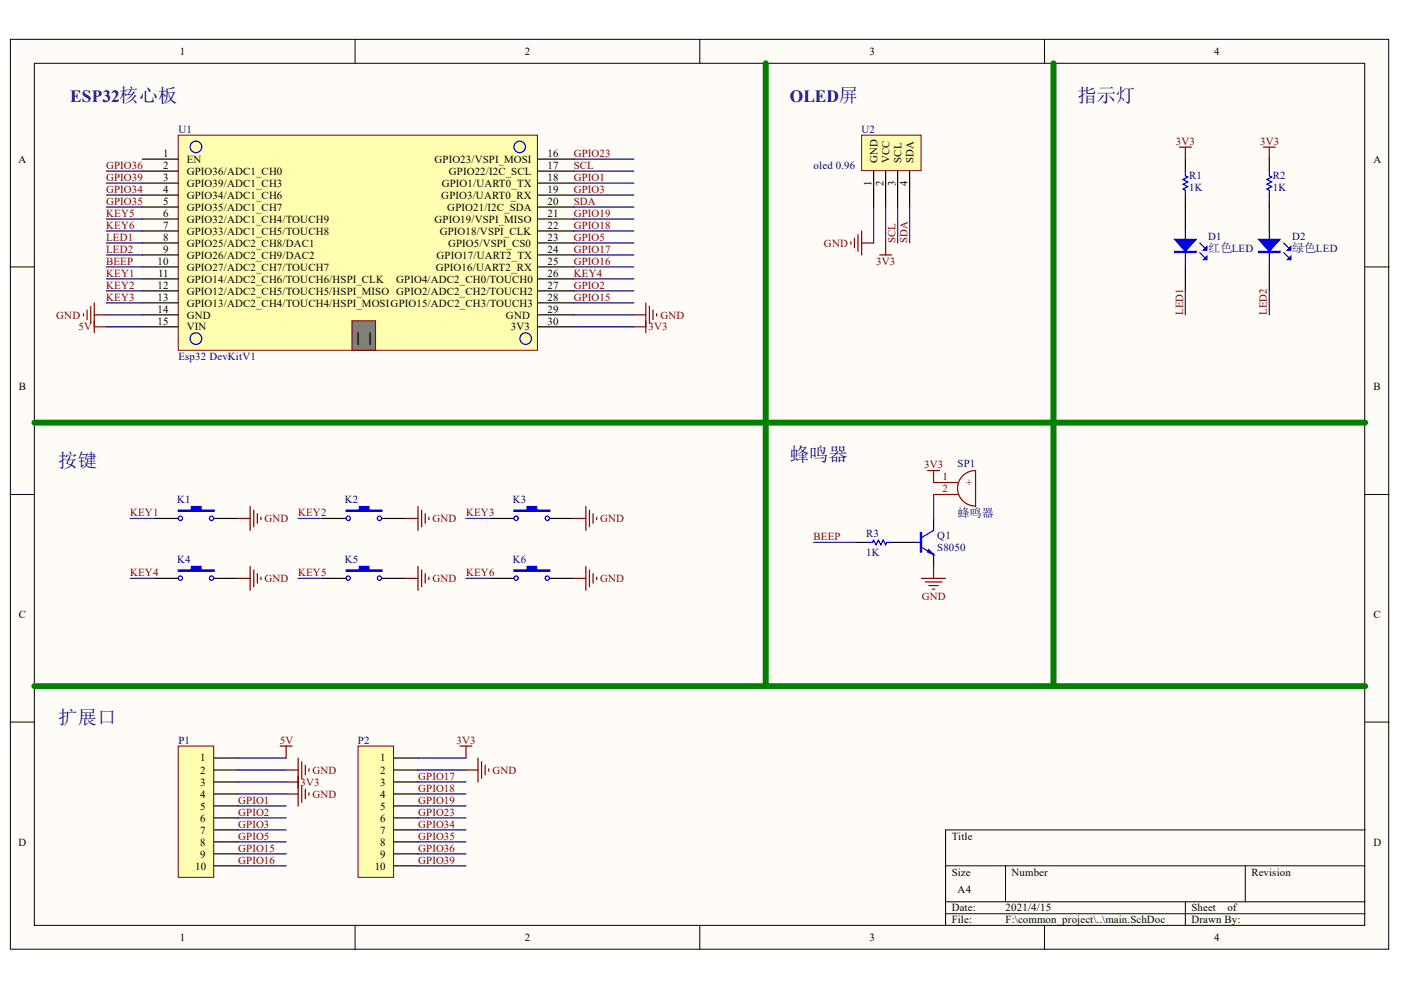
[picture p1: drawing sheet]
<svg xmlns="http://www.w3.org/2000/svg" width="297mm" height="210mm" viewBox="0 0 297 210" stroke-linecap="round" stroke-linejoin="round" font-family="sans-serif">
<g fill="#fffcf8" stroke="#000" stroke-width=".21">
<path d="M2.2 8.3h292.2v193h-292.2z"/>
<path d="M7.3 13.4h282v182.8h-282z"/>
</g>
<g fill="none" stroke="#000" stroke-width=".21">
<path d="M75.3 8.3v5.1M148.4 8.3v5.1M221.4 8.3v5.1M2.2 56.6h5.1M289.4 56.6h5.1M2.2 104.8h5.1M289.4 104.8h5.1M2.2 153.1h5.1M289.4 153.1h5.1M289.4 176h-88.9v20.3M75.3 196.3v5.1M148.4 196.3v5.1"/>
<path d="M200.5 183.6h88.9M200.5 191.2h88.9M200.5 193.7h88.9M213.2 183.6v7.6M221.4 196.3v5.1M251.3 191.2v5.1M264 183.6v7.6"/>
</g>
<path d="M37.8 28.7h76.1v45.6h-76.1z" fill="#ffffb0" stroke="#800000" stroke-width=".21"/>
<g fill="none" stroke="#000" stroke-width=".25">
<path d="M30.2 33.7h7.6M30.2 36.3h7.6M30.2 38.8h7.6M114 33.7h7.7M114 36.3h7.7M114 38.8h7.7M30.2 41.4h7.6M30.2 43.9h7.6M30.2 46.4h7.6M30.2 49h7.6M30.2 51.5h7.6M30.2 54.1h7.6"/>
<path d="M30.2 56.6h7.6M30.2 59.1h7.6M114 41.4h7.7M114 43.9h7.7M114 46.4h7.7M114 49h7.7M114 51.5h7.7M114 54.1h7.7M114 56.6h7.7M114 59.1h7.7M30.2 61.7h7.6M30.2 64.2h7.6"/>
<path d="M30.2 66.8h7.6M30.2 69.3h7.6M114 61.7h7.7M114 64.2h7.7M114 66.8h7.7M114 69.3h7.7"/>
</g>
<g fill="none" stroke="#00f" stroke-width=".25">
<circle cx="41.5" cy="31.1" r="1.23"/>
<circle cx="110.2" cy="31.1" r="1.22"/>
<circle cx="41.5" cy="71.8" r="1.23"/>
<circle cx="111.4" cy="71.8" r="1.23"/>
</g>
<path d="M74.6 68h5v6.3h-5z" fill="#808080" stroke="#800000" stroke-width=".21"/>
<path d="M75.9 70.6v2.5M78.5 70.6v2.5" fill="none" stroke="#000" stroke-width=".25"/>
<path d="M182.7 28.7h12.6v7.5h-12.6z" fill="#ffffb0" stroke="#800000" stroke-width=".21"/>
<path d="M185.2 36.3v7.6M187.8 36.3v7.6M190.3 36.3v7.6M192.9 36.3v7.6M32.7 109.9h5.1M45.4 109.9h5.1" fill="none" stroke="#000" stroke-width=".25"/>
<path d="M37.8 108.1h2.8v-.7h2v.7h2.8v.3h-7.6z" fill-rule="evenodd" fill="#00f"/>
<g fill="none" stroke="#00f" stroke-width=".25">
<path d="M37.8 108.1h2.8v-.7h2v.7h2.8v.3h-7.6z"/>
<circle cx="38.2" cy="109.9" r=".46"/>
<circle cx="44.8" cy="109.9" r=".46"/>
</g>
<path d="M68.3 109.9h5.1M81 109.9h5.1" fill="none" stroke="#000" stroke-width=".25"/>
<path d="M73.4 108.1h2.8v-.7h2v.7h2.8v.3h-7.6z" fill-rule="evenodd" fill="#00f"/>
<g fill="none" stroke="#00f" stroke-width=".25">
<path d="M73.4 108.1h2.8v-.7h2v.7h2.8v.3h-7.6z"/>
<circle cx="73.8" cy="109.9" r=".46"/>
<circle cx="80.4" cy="109.9" r=".46"/>
</g>
<path d="M103.9 109.9h5.1M116.6 109.9h5.1" fill="none" stroke="#000" stroke-width=".25"/>
<path d="M109 108.1h2.8v-.7h2v.7h2.8v.3h-7.6z" fill-rule="evenodd" fill="#00f"/>
<g fill="none" stroke="#00f" stroke-width=".25">
<path d="M251.3 49v7.6M254.4 53.5l1 1.1M254.4 51.5l1 1M109 108.1h2.8v-.7h2v.7h2.8v.3h-7.6z"/>
<circle cx="109.4" cy="109.9" r=".46"/>
<circle cx="116" cy="109.9" r=".46"/>
</g>
<path d="M197.9 102.3h5.1M197.9 104.8h5.1" fill="none" stroke="#800" stroke-width=".25"/>
<path d="M206.8 107.3a3.8 3.8 0 0 1-3.8-3.8 3.8 3.8 0 0 1 3.8-3.7v7.6" fill="none" stroke="#800000" stroke-width=".25"/>
<path d="M251.3 43.9v5.1M251.3 56.6v5.1" fill="none" stroke="#000" stroke-width=".25"/>
<path d="M249 50.8h4.6l-2.3 2.5z" fill="#00f"/>
<path d="M249 50.8h4.6l-2.3 2.5zM249 53.3h4.6v.2h-4.6zM249 53.4h4.6" fill="none" stroke="#00f" stroke-width=".25"/>
<path d="M255.1 55.1l.8-.8v.8z" fill="#00f"/>
<path d="M255.1 55.1l.8-.8v.8z" fill="none" stroke="#00f" stroke-width=".25"/>
<path d="M255.1 53l.8-.7v.7z" fill="#00f"/>
<path d="M255.1 53l.8-.7v.7zM269.1 49v7.6M272.2 53.5l1 1.1M272.2 51.5l1 1" fill="none" stroke="#00f" stroke-width=".25"/>
<path d="M269.1 43.9v5.1M269.1 56.6v5.1" fill="none" stroke="#000" stroke-width=".25"/>
<path d="M266.8 50.8h4.6l-2.3 2.5z" fill="#00f"/>
<path d="M266.8 50.8h4.6l-2.3 2.5zM266.8 53.3h4.6v.2h-4.6zM266.8 53.4h4.6" fill="none" stroke="#00f" stroke-width=".25"/>
<path d="M272.9 55.1l.8-.8v.8z" fill="#00f"/>
<path d="M272.9 55.1l.8-.8v.8z" fill="none" stroke="#00f" stroke-width=".25"/>
<path d="M272.9 53l.8-.7v.7z" fill="#00f"/>
<path d="M272.9 53l.8-.7v.7z" fill="none" stroke="#00f" stroke-width=".25"/>
<g fill="none" stroke="#000080" stroke-width=".25">
<path d="M22.5 36.3h7.7M22.5 38.8h7.7M121.7 36.3h12.7M22.5 43.9h7.7M22.5 41.4h7.7M22.5 46.4h7.7M22.5 49h7.7M121.7 43.9h12.7M185.2 43.9v7.6M187.8 43.9v7.6M190.3 43.9v7.6M192.9 43.9v7.6"/>
<path d="M121.7 66.8h12.7M121.7 69.3h12.7M27.6 109.9h5.1M63.2 109.9h5.1M98.8 109.9h5.1"/>
</g>
<g fill="none" stroke="#800000" stroke-width=".25">
<path d="M180.4 51.3v.5M181.2 50.5v2M181.9 49.7v3.6M182.7 49v5.1M182.7 51.5h2.5M186.5 54.1h2.5M187.8 51.5v2.6M134.4 69.3h2.5M134.4 66.8h2.5M136.9 64.2v6.4M137.7 65v3.5M138.5 65.7v2.1"/>
<path d="M139.2 66.5v.5M50.5 109.9h2.5M53 107.4v5.1M53.8 108.1v3.6M54.6 108.9v2M55.3 109.7v.5M86.1 109.9h2.5M88.6 107.4v5.1M89.4 108.1v3.6M90.2 108.9v2M90.9 109.7v.5"/>
</g>
<path d="M32.7 122.6h5.1M45.4 122.6h5.1" fill="none" stroke="#000" stroke-width=".25"/>
<path d="M37.8 120.8h2.8v-.7h2v.7h2.8v.3h-7.6z" fill-rule="evenodd" fill="#00f"/>
<g fill="none" stroke="#00f" stroke-width=".25">
<path d="M37.8 120.8h2.8v-.7h2v.7h2.8v.3h-7.6z"/>
<circle cx="38.2" cy="122.6" r=".46"/>
<circle cx="44.9" cy="122.6" r=".46"/>
</g>
<path d="M68.3 122.6h5.1M81 122.6h5.1" fill="none" stroke="#000" stroke-width=".25"/>
<path d="M73.4 120.8h2.8v-.7h2v.7h2.8v.3h-7.6z" fill-rule="evenodd" fill="#00f"/>
<g fill="none" stroke="#00f" stroke-width=".25">
<path d="M73.4 120.8h2.8v-.7h2v.7h2.8v.3h-7.6z"/>
<circle cx="73.8" cy="122.6" r=".46"/>
<circle cx="80.4" cy="122.6" r=".46"/>
</g>
<path d="M103.9 122.6h5.1M116.6 122.6h5.1" fill="none" stroke="#000" stroke-width=".25"/>
<path d="M109 120.8h2.8v-.7h2v.7h2.8v.3h-7.6z" fill-rule="evenodd" fill="#00f"/>
<g fill="none" stroke="#00f" stroke-width=".25">
<path d="M251.3 36.3v1l.5 .2-1 .6 1 .5-1 .5 1 .5-1 .5 .5 .2v1.1M269.1 36.3v1l.5 .2-1 .6 1 .5-1 .5 1 .5-1 .5 .5 .2v1.1M194.1 115h1M195.1 113h.3v4h-.3zM195.3 113v4M195.4 116l2.5 1.5M197.9 112.5l-2.5 1.5M109 120.8h2.8v-.7h2v.7h2.8v.3h-7.6z"/>
<circle cx="109.4" cy="122.6" r=".46"/>
<circle cx="116" cy="122.6" r=".46"/>
</g>
<g fill="none" stroke="#800000" stroke-width=".25">
<path d="M250 31.2h2.6M251.3 31.2v2.5M267.8 31.2h2.6M269.1 31.2v2.5M50.5 122.6h2.5M53 120.1v5.1M53.8 120.8v3.6M54.6 121.6v2M55.3 122.4v.5M86.1 122.6h2.5M88.6 120.1v5.1M89.4 120.8v3.6"/>
<path d="M90.2 121.6v2M90.9 122.4v.5"/>
</g>
<path d="M22.5 51.5h7.7M22.5 54.1h7.7M251.3 61.7v5.1M269.1 61.7v5.1M27.6 122.6h5.1M63.2 122.6h5.1M98.8 122.6h5.1" fill="none" stroke="#000080" stroke-width=".25"/>
<path d="M251.3 33.7v2.6M269.1 33.7v2.6M251.3 41.4v2.5M269.1 41.4v2.5M191.6 115h2.5M197.9 109.9v2.6M197.9 117.5v2.6" fill="none" stroke="#000" stroke-width=".25"/>
<path d="M196.9 116.5l1 1-1.2-.5z" fill="#00f"/>
<path d="M184 115h1l.2-.5 .5 1 .5-1 .6 1 .5-1 .5 1 .2-.5h1M196.9 116.5l1 1-1.2-.5z" fill="none" stroke="#00f" stroke-width=".25"/>
<g fill="none" stroke="#000080" stroke-width=".25">
<path d="M121.7 33.7h12.7M121.7 38.8h12.7M22.5 56.6h7.7M22.5 59.1h7.7M121.7 56.6h12.7M121.7 59.1h12.7M121.7 41.4h12.7M121.7 46.4h12.7M121.7 49h12.7M121.7 51.5h12.7M121.7 54.1h12.7M22.5 61.7h7.7"/>
<path d="M22.5 64.2h7.7M22.5 69.3h7.7M22.5 66.8h7.7M121.7 61.7h12.7M121.7 64.2h12.7M172.5 115h8.9M197.9 104.8v5.1"/>
</g>
<g fill="none" stroke="#800000" stroke-width=".25">
<path d="M17.7 66.5v.5M18.5 65.7v2.1M19.2 65v3.5M20 64.2v6.4M20 69.3h2.5M20 66.8h2.5M196.7 99.8h2.5M197.9 99.8v2.5M195.4 122.6h5.1M196.2 123.4h3.5M196.9 124.1h2.1M197.7 124.9h.5"/>
<path d="M197.9 120.1v2.5M59.4 158.2h2.5M60.7 158.2v2.5M60.7 163.3h2.5M60.7 165.8h2.5M63.2 160.7v6.4M64 161.5v3.5M64.7 162.2v2.1M65.5 163v.5"/>
</g>
<path d="M181.4 115h2.6M189 115h2.6" fill="none" stroke="#000" stroke-width=".25"/>
<path d="M37.8 158.2h7.5v27.8h-7.5z" fill="#ffffb0" stroke="#800000" stroke-width=".21"/>
<path d="M45.4 160.7h5.1M45.4 163.3h5.1M45.4 165.8h5.1M45.4 168.3h5.1M45.4 170.9h5.1M45.4 173.4h5.1M45.4 176h5.1M45.4 178.5h5.1M45.4 181h5.1M45.4 183.6h5.1" fill="none" stroke="#000" stroke-width=".25"/>
<path d="M50.5 160.7h10.2M50.5 163.3h10.2M50.5 165.8h10.2M50.5 168.3h10.2M50.5 170.9h10.2M50.5 173.4h10.2M50.5 176h10.2M50.5 178.5h10.2M50.5 181h10.2M50.5 183.6h10.2" fill="none" stroke="#000080" stroke-width=".25"/>
<path d="M75.9 158.2h7.5v27.8h-7.5z" fill="#ffffb0" stroke="#800000" stroke-width=".21"/>
<path d="M83.5 160.7h5.1M83.5 163.3h5.1M83.5 165.8h5.1M83.5 168.3h5.1M83.5 170.9h5.1M83.5 173.4h5.1M83.5 176h5.1M83.5 178.5h5.1M83.5 181h5.1M83.5 183.6h5.1" fill="none" stroke="#000" stroke-width=".25"/>
<path d="M88.6 160.7h10.2M88.6 163.3h10.2M88.6 165.8h10.2M88.6 168.3h10.2M88.6 170.9h10.2M88.6 173.4h10.2M88.6 176h10.2M88.6 178.5h10.2M88.6 181h10.2M88.6 183.6h10.2" fill="none" stroke="#000080" stroke-width=".25"/>
<g fill="none" stroke="#800000" stroke-width=".25">
<path d="M121.7 109.9h2.5M124.2 107.4v5.1M125 108.1v3.6M125.7 108.9v2M126.5 109.7v.5M121.7 122.6h2.5M124.2 120.1v5.1M125 120.8v3.6M125.7 121.6v2M126.5 122.4v.5M97.5 158.2h2.6M98.8 158.2v2.5"/>
<path d="M60.7 168.3h2.5M63.2 165.8v5.1M64 166.6v3.5M64.7 167.3v2.1M65.5 168.1v.5M98.8 163.3h2.5M101.3 160.7v5.1M102.1 161.5v3.5M102.9 162.2v2.1M103.6 163v.5"/>
</g>
<path d="M162.3 13.4v132.1M223.4 13.4v132.1M7.3 89.6h282.1M7.3 145.5h282.1" fill="none" stroke="#008000" stroke-width="1.3"/>
<g font-size="4.1" fill="#0c0087">
<text x="228.4" y="21.5">指示灯</text>
<text x="12.4" y="99">按键</text>
<text x="167.4" y="97.7">蜂鸣器</text>
<text x="12.4" y="153.6">扩展口</text>
</g>
<g font-size="3.6" fill="#0c0087">
<text x="14.9" y="21.5">ESP32核心板</text>
<text x="167.4" y="21.5">OLED屏</text>
</g>
<g font-size="2.5" fill="#000080">
<text x="256.2" y="53.3">红色LED</text>
<text x="273.9" y="53.3">绿色LED</text>
<text x="203" y="109.7">蜂鸣器</text>
</g>
<g font-size="2.3">
<text x="38.2" y="11.7">1</text>
<text x="111.3" y="11.7">2</text>
<text x="184.3" y="11.7">3</text>
<text x="257.4" y="11.7">4</text>
<text x="3.9" y="34.5">A</text>
<text x="34.6" y="33.2">1</text>
<text x="34.6" y="35.7">2</text>
<text x="39.6" y="34.5">EN</text>
<text x="92.1" y="34.5">GPIO23/VSPI_MOSI</text>
<text x="116.1" y="33.2">16</text>
<text x="116.1" y="35.7">17</text>
<text x="186" y="34.5" transform="rotate(-90 186 34.5)">GND</text>
<text x="188.6" y="34.5" transform="rotate(-90 188.6 34.5)">VCC</text>
<text x="191.1" y="34.5" transform="rotate(-90 191.1 34.5)">SCL</text>
<text x="193.7" y="34.5" transform="rotate(-90 193.7 34.5)">SDA</text>
<text x="291.2" y="34.5">A</text>
<text x="34.6" y="38.3">3</text>
<text x="34.6" y="40.8">4</text>
<text x="39.6" y="37">GPIO36/ADC1_CH0</text>
<text x="39.6" y="39.6">GPIO39/ADC1_CH3</text>
<text x="93.7" y="39.6">GPIO1/UART0_TX</text>
<text x="95.2" y="37">GPIO22/I2C_SCL</text>
<text x="116.1" y="38.3">18</text>
<text x="116.1" y="40.8">19</text>
<text x="184.8" y="39.5" transform="rotate(-90 184.8 39.5)">1</text>
<text x="187.3" y="39.5" transform="rotate(-90 187.3 39.5)">2</text>
<text x="189.8" y="39.5" transform="rotate(-90 189.8 39.5)">3</text>
<text x="192.4" y="39.5" transform="rotate(-90 192.4 39.5)">4</text>
<text x="34.6" y="43.4">5</text>
<text x="34.6" y="46">6</text>
<text x="39.6" y="42.1">GPIO34/ADC1_CH6</text>
<text x="39.6" y="44.7">GPIO35/ADC1_CH7</text>
<text x="39.6" y="47.2">GPIO32/ADC1_CH4/TOUCH9</text>
<text x="92.1" y="47.2">GPIO19/VSPI_MISO</text>
<text x="93.6" y="42.1">GPIO3/UART0_RX</text>
<text x="94.8" y="44.7">GPIO21/I2C_SDA</text>
<text x="116.1" y="43.4">20</text>
<text x="116.1" y="46">21</text>
<text x="34.6" y="48.5">7</text>
<text x="34.6" y="51">8</text>
<text x="34.6" y="53.6">9</text>
<text x="39.6" y="49.8">GPIO33/ADC1_CH5/TOUCH8</text>
<text x="39.6" y="52.3">GPIO25/ADC2_CH8/DAC1</text>
<text x="93.2" y="49.8">GPIO18/VSPI_CLK</text>
<text x="95" y="52.3">GPIO5/VSPI_CS0</text>
<text x="116.1" y="48.5">22</text>
<text x="116.1" y="51">23</text>
<text x="116.1" y="53.6">24</text>
<text x="33.4" y="56.1">10</text>
<text x="33.5" y="58.7">11</text>
<text x="39.6" y="54.9">GPIO26/ADC2_CH9/DAC2</text>
<text x="39.6" y="57.4">GPIO27/ADC2_CH7/TOUCH7</text>
<text x="39.6" y="59.9">GPIO14/ADC2_CH6/TOUCH6/HSPI_CLK</text>
<text x="84" y="59.9">GPIO4/ADC2_CH0/TOUCH0</text>
<text x="92.4" y="57.4">GPIO16/UART2_RX</text>
<text x="92.6" y="54.9">GPIO17/UART2_TX</text>
<text x="116.1" y="56.1">25</text>
<text x="116.1" y="58.7">26</text>
<text x="33.4" y="61.2">12</text>
<text x="33.4" y="63.7">13</text>
<text x="39.6" y="62.5">GPIO12/ADC2_CH5/TOUCH5/HSPI_MISO GPIO2/ADC2_CH2/TOUCH2</text>
<text x="39.6" y="65">GPIO13/ADC2_CH4/TOUCH4/HSPI_MOSIGPIO15/ADC2_CH3/TOUCH3</text>
<text x="116.1" y="61.2">27</text>
<text x="116.1" y="63.7">28</text>
<text x="33.4" y="66.3">14</text>
<text x="33.4" y="68.8">15</text>
<text x="39.6" y="67.5">GND</text>
<text x="39.6" y="70.1">VIN</text>
<text x="107.3" y="67.5">GND</text>
<text x="108.3" y="70.1">3V3</text>
<text x="116.1" y="66.3">29</text>
<text x="116.1" y="68.8">30</text>
<text x="4" y="82.8">B</text>
<text x="291.2" y="82.8">B</text>
<text x="4" y="131">C</text>
<text x="291.2" y="131">C</text>
<text x="42.5" y="161.5">1</text>
<text x="80.6" y="161.5">1</text>
<text x="42.5" y="164.1">2</text>
<text x="42.5" y="166.6">3</text>
<text x="80.6" y="164.1">2</text>
<text x="80.6" y="166.6">3</text>
<text x="42.5" y="169.1">4</text>
<text x="42.5" y="171.7">5</text>
<text x="80.6" y="169.1">4</text>
<text x="80.6" y="171.7">5</text>
<text x="3.9" y="179.3">D</text>
<text x="42.5" y="174.2">6</text>
<text x="42.5" y="176.8">7</text>
<text x="42.5" y="179.3">8</text>
<text x="80.6" y="174.2">6</text>
<text x="80.6" y="176.8">7</text>
<text x="80.6" y="179.3">8</text>
<text x="201.8" y="178">Title</text>
<text x="291.2" y="179.3">D</text>
<text x="41.4" y="184.4">10</text>
<text x="42.5" y="181.8">9</text>
<text x="79.4" y="184.4">10</text>
<text x="80.6" y="181.8">9</text>
<text x="201.8" y="185.6">Size</text>
<text x="214.5" y="185.6">Number</text>
<text x="265.3" y="185.6">Revision</text>
<text x="203" y="189.4">A4</text>
<text x="201.8" y="193.2">Date:</text>
<text x="201.8" y="195.8">File:</text>
<text x="213.2" y="193.2">2021/4/15</text>
<text x="213.2" y="195.8">F:\common_project\..\main.SchDoc</text>
<text x="252.6" y="193.2">Sheet</text>
<text x="252.6" y="195.8">Drawn By:</text>
<text x="260.2" y="193.2">of</text>
<text x="38.2" y="199.6">1</text>
<text x="111.3" y="199.6">2</text>
<text x="184.3" y="199.6">3</text>
<text x="257.4" y="199.6">4</text>
</g>
<g font-size="2.3" fill="#000080">
<text x="37.8" y="28.1">U1</text>
<text x="182.7" y="28.1">U2</text>
<text x="172.5" y="35.7">oled 0.96</text>
<text x="252.1" y="38">R1</text>
<text x="252.1" y="40.6">1K</text>
<text x="269.9" y="38">R2</text>
<text x="269.9" y="40.6">1K</text>
<text x="256.2" y="50.8">D1</text>
<text x="273.9" y="50.8">D2</text>
<text x="37.8" y="76.4">Esp32 DevKitV1</text>
<text x="203" y="99">SP1</text>
<text x="37.6" y="106.7">K1</text>
<text x="73.1" y="106.7">K2</text>
<text x="108.7" y="106.7">K3</text>
<text x="183.7" y="113.8">R3</text>
<text x="37.6" y="119.4">K4</text>
<text x="73.1" y="119.4">K5</text>
<text x="108.7" y="119.4">K6</text>
<text x="183.7" y="117.8">1K</text>
<text x="198.7" y="114.3">Q1</text>
<text x="198.7" y="116.8">S8050</text>
<text x="37.8" y="157.6">P1</text>
<text x="75.9" y="157.6">P2</text>
</g>
<g font-size="2.3" fill="#800000">
<text x="22.5" y="35.7">GPIO36</text>
<text x="121.7" y="35.7">SCL</text>
<text x="121.7" y="33.2">GPIO23</text>
<text x="249.3" y="30.7">3V3</text>
<text x="267.2" y="30.7">3V3</text>
<text x="22.5" y="38.3">GPIO39</text>
<text x="22.5" y="40.8">GPIO34</text>
<text x="121.7" y="38.3">GPIO1</text>
<text x="121.7" y="40.8">GPIO3</text>
<text x="22.5" y="46">KEY5</text>
<text x="22.5" y="43.4">GPIO35</text>
<text x="121.7" y="43.4">SDA</text>
<text x="121.7" y="46">GPIO19</text>
<text x="22.5" y="48.5">KEY6</text>
<text x="22.5" y="51">LED1</text>
<text x="22.5" y="53.6">LED2</text>
<text x="121.7" y="48.5">GPIO18</text>
<text x="121.7" y="51">GPIO5</text>
<text x="121.7" y="53.6">GPIO17</text>
<text x="174.7" y="52.3">GND</text>
<text x="189.8" y="51.5" transform="rotate(-90 189.8 51.5)">SCL</text>
<text x="192.4" y="51.5" transform="rotate(-90 192.4 51.5)">SDA</text>
<text x="22.5" y="58.7">KEY1</text>
<text x="22.5" y="56.1">BEEP</text>
<text x="121.7" y="58.7">KEY4</text>
<text x="121.7" y="56.1">GPIO16</text>
<text x="185.8" y="56.1">3V3</text>
<text x="22.5" y="61.2">KEY2</text>
<text x="22.5" y="63.7">KEY3</text>
<text x="121.7" y="61.2">GPIO2</text>
<text x="121.7" y="63.7">GPIO15</text>
<text x="11.9" y="67.5">GND</text>
<text x="16.7" y="70.1">5V</text>
<text x="137.5" y="70.1">3V3</text>
<text x="140" y="67.5">GND</text>
<text x="250.8" y="66.8" transform="rotate(-90 250.8 66.8)">LED1</text>
<text x="268.6" y="66.8" transform="rotate(-90 268.6 66.8)">LED2</text>
<text x="195.9" y="99.2">3V3</text>
<text x="27.6" y="109.5">KEY1</text>
<text x="56.1" y="110.7">GND</text>
<text x="63.2" y="109.5">KEY2</text>
<text x="91.7" y="110.7">GND</text>
<text x="98.8" y="109.5">KEY3</text>
<text x="127.2" y="110.7">GND</text>
<text x="172.5" y="114.5">BEEP</text>
<text x="27.6" y="122.1">KEY4</text>
<text x="56.1" y="123.4">GND</text>
<text x="63.2" y="122.1">KEY5</text>
<text x="91.7" y="123.4">GND</text>
<text x="98.8" y="122.1">KEY6</text>
<text x="127.2" y="123.4">GND</text>
<text x="195.4" y="127.2">GND</text>
<text x="59.3" y="157.6">5V</text>
<text x="96.8" y="157.6">3V3</text>
<text x="63.7" y="166.6">3V3</text>
<text x="66.2" y="164.1">GND</text>
<text x="88.7" y="165.3">GPIO17</text>
<text x="88.7" y="167.9">GPIO18</text>
<text x="104.4" y="164.1">GND</text>
<text x="50.5" y="170.4">GPIO1</text>
<text x="50.5" y="173">GPIO2</text>
<text x="66.2" y="169.1">GND</text>
<text x="88.7" y="170.4">GPIO19</text>
<text x="88.7" y="173">GPIO23</text>
<text x="50.5" y="175.5">GPIO3</text>
<text x="50.5" y="178">GPIO5</text>
<text x="88.7" y="175.5">GPIO34</text>
<text x="88.7" y="178">GPIO35</text>
<text x="50.5" y="180.6">GPIO15</text>
<text x="50.5" y="183.1">GPIO16</text>
<text x="88.7" y="180.6">GPIO36</text>
<text x="88.7" y="183.1">GPIO39</text>
</g>
<g font-size="2.3" fill="#800">
<text x="199.8" y="101.8">1</text>
<text x="199.8" y="104.4">2</text>
<text x="204.8" y="103">+</text>
</g>
</svg>
